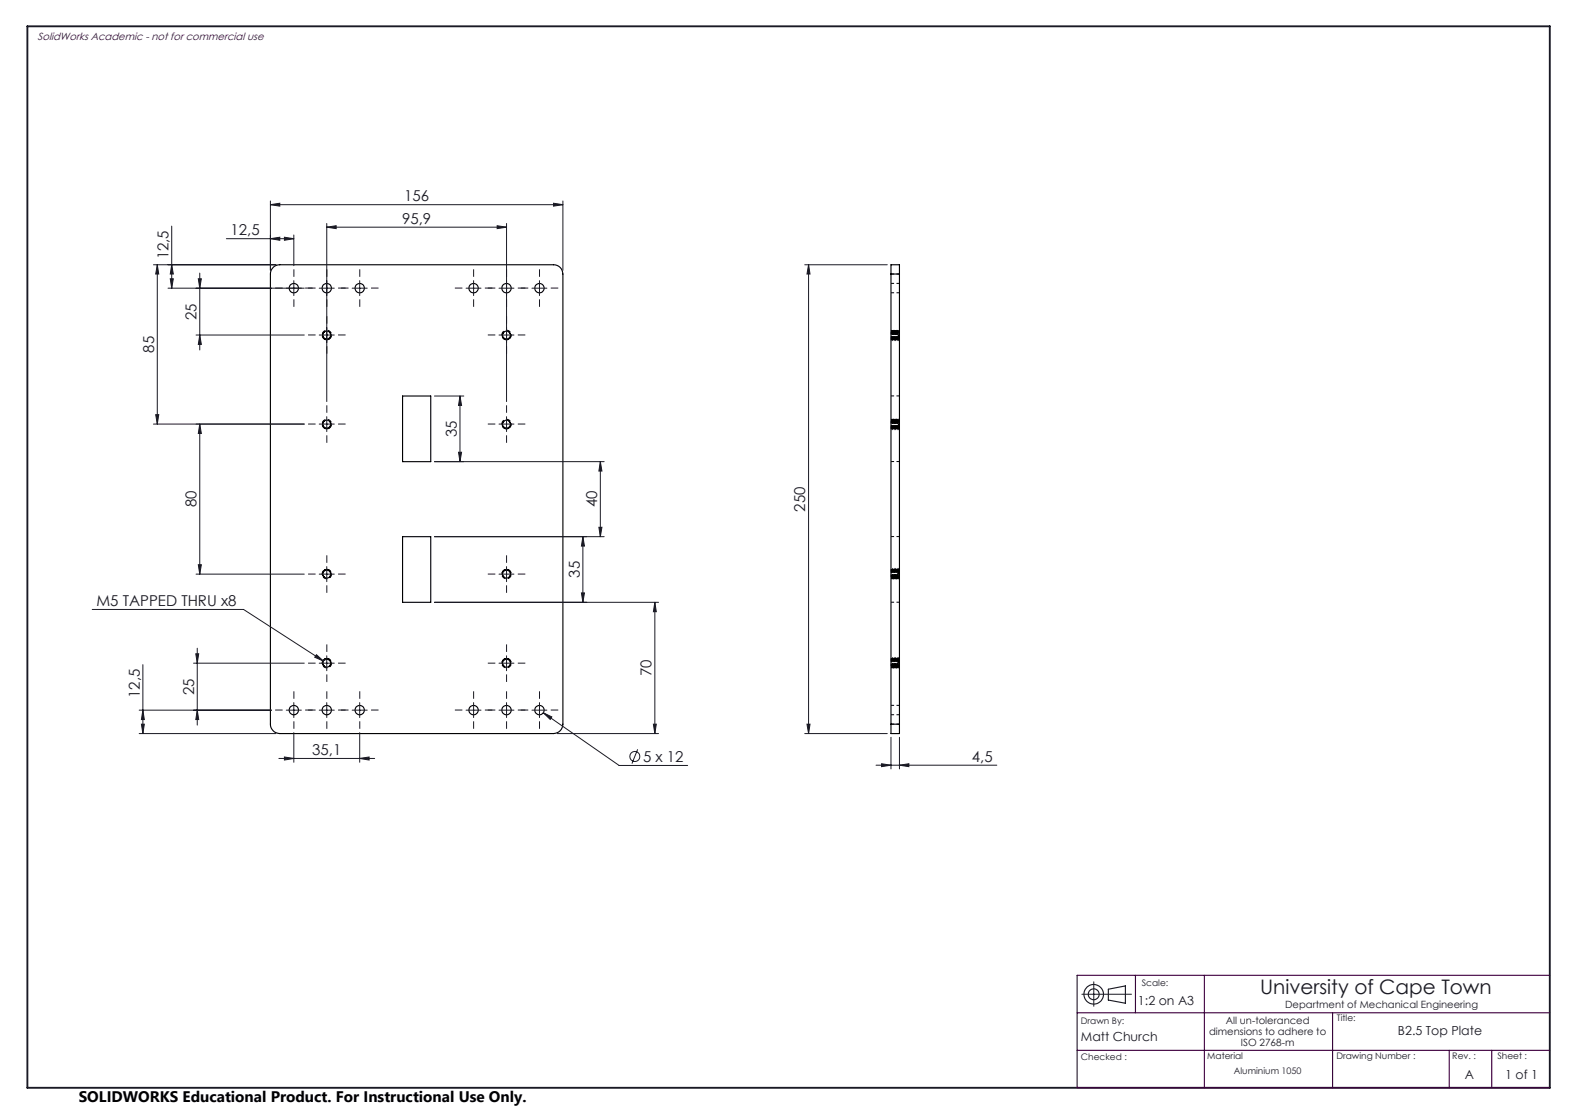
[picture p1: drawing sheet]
<svg xmlns="http://www.w3.org/2000/svg" width="420mm" height="297mm" viewBox="0 0 420 297" stroke-linecap="round" stroke-linejoin="round" font-family="sans-serif">
<g fill="none" stroke="#000" stroke-width=".27" stroke-dasharray="1.3 .6" stroke-linecap="butt">
<path d="M86.8 90.5a1.27 1.27 0 0 1-.7-1.9 1.27 1.27 0 0 1 2-.1 1.27 1.27 0 0 1-.5 2M87.6 90.5h-.2M87.9 88.5v.1M88.2 89.3h.2M133.8 89.3h.2M134.4 88.5l-.1 .1M135.8 88.6l-.3-.3M237.7 90.6l.1-.3M237.7 88.3h-.1M237.7 90.3l-.1 .3M237.8 90.4h.1M237.8 88l-.1 .3"/>
<path d="M237.9 88h-.1M237.9 90.3l.1 .3M238 88.3l-.1-.3M238.1 90.6l.1-.3M238.1 90.6h-.1M238.1 88.3h-.1M238.2 90.4h.1M238.2 88.1l-.2 2.5-.2-2.6M238.2 88l-.1 .3M238.3 88h-.1M238.3 90.3l.1 .3M238.4 88.3l-.1-.3"/>
<path d="M238.5 90.6l.1-.3M238.5 90.6h-.1M238.5 88.3h-.1M238.6 90.4h.1M238.6 88.1l-.2 2.5-.2-2.6M238.6 88l-.1 .3M238.7 88h-.1M238.7 90.3l.1 .3M238.8 88.3l-.1-.3M238.9 90.6l.1-.3M238.9 90.6h-.1M238.9 88.3h-.1"/>
<path d="M239 90.4h.1M239 88.1l-.2 2.5-.2-2.6M239 88l-.1 .3M239.1 88h-.1M239.1 90.3l.1 .3M239.2 88.3l-.1-.3M239.3 90.6l.1-.3M239.3 90.6h-.1M239.3 88.3h-.1M239.4 90.4h.1M239.4 88.1l-.2 2.5-.2-2.6M239.4 88l-.1 .3"/>
<path d="M239.5 88h-.1M239.5 90.3l.1 .3M239.6 89.3h.3M239.6 88.3l-.1-.3M239.7 90.6l.1-.3M239.7 90.6h-.1M239.8 90.4h.1M239.9 89.3l-.1 1.1-.2-2.1M239.9 88.3h-.3M86.8 114.3a1.27 1.27 0 0 1-.7-2 1.27 1.27 0 0 1 2 0 1.27 1.27 0 0 1-.5 1.9M87.6 114.2l-.2 .1M88.2 113.1h.2"/>
<path d="M133.8 113.1h.2M134.4 112.3h-.1M135.8 112.3l-.3-.2M237.7 114.3l.1-.2M237.7 112h-.1M237.8 114.1h.1M237.8 111.8l-.1 .2M237.9 114.1l.1 .2M238 112l-.1-.2M238.1 114.3l.1-.2M238.1 112h-.1M238.2 114.1h.1"/>
<path d="M238.2 111.8l-.1 .2M238.2 111.8l-.2 2.5-.1-2.5M238.3 114.1l.1 .2M238.4 112l-.1-.2M238.5 114.3l.1-.2M238.5 112h-.1M238.6 114.1h.1M238.6 111.8l-.1 .2M238.6 111.8l-.2 2.5-.1-2.5M238.7 114.1l.1 .2M238.8 112l-.1-.2M238.9 114.3l.1-.2"/>
<path d="M238.9 112h-.1M239 114.1h.1M239 111.8l-.1 .2M239 111.8l-.2 2.5-.1-2.5M239.1 114.1l.1 .2M239.2 112l-.1-.2M239.3 114.3l.1-.2M239.3 112h-.1M239.4 114.1h.1M239.4 111.8l-.1 .2M239.4 111.8l-.2 2.5-.1-2.5M239.5 114.1l.1 .2"/>
<path d="M239.6 113.1h.3M239.6 112l-.1-.2M239.7 114.3l.1-.2M239.8 114.1h.1M239.9 113.1l-.1 1-.2-2.1M239.9 112h-.3M86.4 153.8l.3 .2M87.8 153.8h.1M88.4 153.1h-.2M134 153.1h-.2M134.4 153.8h-.1M134.6 151.9l.2-.1"/>
<path d="M135.5 151.8a1.27 1.27 0 0 1 .6 2 1.27 1.27 0 0 1-2 .1 1.27 1.27 0 0 1 .5-2M237.6 154.1h.1M237.7 151.8h-.1M237.7 154.1l.1 .2M237.8 152l-.1-.2M237.9 154.3l.1-.2M237.9 152h-.1M238 154.1h.1M238 151.8l-.1 .2M238.1 151.8h-.1M238.1 154.1l.1 .2M238.2 152l-.1-.2"/>
<path d="M238.2 154.3l-.2-2.5-.1 2.5M238.3 154.3l.1-.2M238.3 152h-.1M238.4 154.1h.1M238.4 151.8l-.1 .2M238.5 151.8h-.1M238.5 154.1l.1 .2M238.6 152l-.1-.2M238.6 154.3l-.2-2.5-.1 2.5M238.7 154.3l.1-.2M238.7 152h-.1M238.8 154.1h.1"/>
<path d="M238.8 151.8l-.1 .2M238.9 151.8h-.1M238.9 154.1l.1 .2M239 152l-.1-.2M239 154.3l-.2-2.5-.1 2.5M239.1 154.3l.1-.2M239.1 152h-.1M239.2 154.1h.1M239.2 151.8l-.1 .2M239.3 151.8h-.1M239.3 154.1l.1 .2M239.4 152l-.1-.2"/>
<path d="M239.4 154.3l-.2-2.5-.1 2.5M239.5 154.3l.1-.2M239.5 152h-.1M239.6 154.1h.3M239.6 153.1l-.1-1.1-.2 2.1M239.6 151.8l-.1 .2M239.7 151.8h-.1M239.8 152l-.1-.2M239.9 153.1l-.1-1.1-.2 2.1M239.9 153.1h-.3M239.9 152h-.1M86.4 177.5l.3 .3"/>
<path d="M87.9 177.6v-.1M88.4 176.8h-.2M134 176.8h-.2M134.4 177.6l-.1-.1M134.6 175.6h.2M135.5 175.6a1.27 1.27 0 0 1 .6 1.9 1.27 1.27 0 0 1-2 .1 1.27 1.27 0 0 1 .5-2M237.6 177.9h.1M237.7 175.5h-.1M237.7 177.8l.1 .3M237.8 175.8l-.1-.3M237.9 178.1l.1-.3M237.9 175.8h-.1"/>
<path d="M238 177.9h.1M238 175.5l-.1 .3M238.1 175.5h-.1M238.1 177.8l.1 .3M238.2 175.8l-.1-.3M238.2 178.1l-.2-2.6-.1 2.6M238.3 178.1l.1-.3M238.3 175.8h-.1M238.4 177.9h.1M238.4 175.5l-.1 .3M238.5 175.5h-.1M238.5 177.8l.1 .3"/>
<path d="M238.6 175.8l-.1-.3M238.6 178.1l-.2-2.6-.1 2.6M238.7 178.1l.1-.3M238.7 175.8h-.1M238.8 177.9h.1M238.8 175.5l-.1 .3M238.9 175.5h-.1M238.9 177.8l.1 .3M239 175.8l-.1-.3M239 178.1l-.2-2.6-.1 2.6M239.1 178.1l.1-.3M239.1 175.8h-.1"/>
<path d="M239.2 177.9h.1M239.2 175.5l-.1 .3M239.3 175.5h-.1M239.3 177.8l.1 .3M239.4 175.8l-.1-.3M239.4 178l-.2-2.5-.1 2.6M239.5 178.1l.1-.3M239.5 175.8h-.1M239.6 177.9h.3M239.6 176.8l-.1-1-.2 2M239.6 175.5l-.1 .3M239.7 175.5h-.1"/>
<path d="M239.8 175.8l-.1-.3M239.9 176.8l-.1-1-.2 2M239.9 176.8h-.3M239.9 175.8h-.1"/>
</g>
<g fill="none" stroke="#000" stroke-width=".27" stroke-dasharray="1.3 .6" stroke-dashoffset=".5" stroke-linecap="butt">
<path d="M237.6 73.1h2.3M237.6 78.1h2.3M239.9 75.6h-2.3M134.6 90.5a1.27 1.27 0 0 0 1.7-1.3 1.27 1.27 0 0 0-1.9-1 1.27 1.27 0 0 0-.1 2.1l.3 .2M237.9 90.3l-.2-2M238.3 90.3l-.2-2M238.7 90.3l-.2-2M239.1 90.3l-.2-2M239.5 90.3l-.2-2M134.6 114.2a1.27 1.27 0 0 0 1.7-1.3 1.27 1.27 0 0 0-1.9-1 1.27 1.27 0 0 0-.1 2.2l.3 .1M237.6 105.6h2.3M237.9 114.1l-.2-2.1"/>
<path d="M238.3 114.1l-.2-2.1M238.7 114.1l-.2-2.1M239.1 114.1l-.2-2.1M239.5 114.1l-.2-2.1M239.6 113.1l-.1 1M237.6 123.1h2.3M87.6 151.9a1.27 1.27 0 0 0-1.7 1.3 1.27 1.27 0 0 0 1.9 1 1.27 1.27 0 0 0 .1-2.2l-.3-.1M237.6 143.1h2.3M87.6 175.6a1.27 1.27 0 0 0-1.7 1.3 1.27 1.27 0 0 0 1.9 1 1.27 1.27 0 0 0 .1-2.1l-.3-.2M237.6 160.6h2.3M237.6 190.6h2.3M239.9 193.1h-2.3"/>
<path d="M239.9 188.1h-2.3"/>
</g>
<g fill="none" stroke="#000" stroke-width=".3">
<path d="M72.8 71.3l.9-.5 .9-.2h73a2.47 2.47 0 0 1 2.5 2.5v120a2.53 2.53 0 0 1-2.5 2.5h-73a2.53 2.53 0 0 1-2.5-2.5v-120a2.32 2.32 0 0 1 .7-1.8zM237.6 73.1v-2.5h2.3v2.5M237.6 73.1h2.3M237.6 73.1v120M239.9 73.1v120M86.4 88.6a1.14 1.14 0 0 0-.1 1.6 1.14 1.14 0 0 0 1.7 0 1.14 1.14 0 0 0-.1-1.6M86.4 88.6a1.05 1.05 0 0 0 0 1.5 1.05 1.05 0 0 0 1.5 0 1.05 1.05 0 0 0 0-1.5M86.4 88.6a1.02 1.02 0 0 1 1.5 0M134.3 88.6a1.14 1.14 0 0 0-.1 1.6 1.14 1.14 0 0 0 1.7 0 1.14 1.14 0 0 0-.1-1.6M134.3 88.6a1.02 1.02 0 0 1 1.5 0M135.8 88.6a1.05 1.05 0 0 1 0 1.5 1.05 1.05 0 0 1-1.4 0 1.05 1.05 0 0 1-.1-1.5M86.4 112.3a1.14 1.14 0 0 0-.1 1.7 1.14 1.14 0 0 0 1.7 0 1.14 1.14 0 0 0-.1-1.7"/>
<path d="M86.4 112.3a1.05 1.05 0 0 0 0 1.5 1.05 1.05 0 0 0 1.4 0 1.05 1.05 0 0 0 .1-1.4M86.4 112.3a1.02 1.02 0 0 1 1.5 0M107.4 105.6h7.5v17.5h-7.5zM134.3 112.3a1.14 1.14 0 0 0-.1 1.7 1.14 1.14 0 0 0 1.7 0 1.14 1.14 0 0 0-.1-1.7M134.3 112.3a1.02 1.02 0 0 1 1.5 0M135.8 112.3a1.05 1.05 0 0 1 0 1.5 1.05 1.05 0 0 1-1.4 0 1.05 1.05 0 0 1-.1-1.4M86.4 153.8a1.14 1.14 0 0 1-.1-1.6 1.14 1.14 0 0 1 1.7 0 1.14 1.14 0 0 1-.1 1.6M86.4 153.8a1.05 1.05 0 0 1 0-1.5 1.05 1.05 0 0 1 1.5 0 1.05 1.05 0 0 1 0 1.5M86.4 153.8a1.07 1.07 0 0 0 1.5 0M87.9 153.8h.1M107.4 143.1h7.5v17.5h-7.5zM134.3 153.8a1.06 1.06 0 0 1 0-1.5 1.06 1.06 0 0 1 1.5 0 1.06 1.06 0 0 1 0 1.5"/>
<path d="M134.3 153.8a1.14 1.14 0 0 1 0-1.6 1.14 1.14 0 0 1 1.6 0 1.14 1.14 0 0 1-.1 1.6M134.3 153.8a1.02 1.02 0 0 0 1.5 0M86.4 177.5a1.14 1.14 0 0 1-.1-1.6 1.14 1.14 0 0 1 1.7 0 1.14 1.14 0 0 1-.1 1.6M86.4 177.5a1.04 1.04 0 0 1 0-1.4 1.04 1.04 0 0 1 1.5 0 1.04 1.04 0 0 1 0 1.4M86.4 177.5a1.02 1.02 0 0 0 1.5 0M87.9 177.5h.1M134.3 177.5a1.05 1.05 0 0 1 0-1.4 1.05 1.05 0 0 1 1.5 0 1.05 1.05 0 0 1 0 1.4M134.3 177.5a1.14 1.14 0 0 1 0-1.6 1.14 1.14 0 0 1 1.6 0 1.14 1.14 0 0 1-.1 1.6M134.3 177.5a1.02 1.02 0 0 0 1.5 0M237.6 193.1v2.5h2.3v-2.5M237.6 193.1h2.3"/>
<circle cx="78.4" cy="76.8" r="1.25"/>
<circle cx="87.2" cy="76.8" r="1.25"/>
<circle cx="95.9" cy="76.8" r="1.25"/>
<circle cx="126.3" cy="76.8" r="1.25"/>
<circle cx="135.1" cy="76.8" r="1.25"/>
<circle cx="143.8" cy="76.8" r="1.25"/>
<circle cx="78.3" cy="189.3" r="1.25"/>
<circle cx="87.1" cy="189.3" r="1.25"/>
<circle cx="95.9" cy="189.3" r="1.25"/>
<circle cx="126.3" cy="189.3" r="1.25"/>
<circle cx="135.1" cy="189.3" r="1.25"/>
<circle cx="143.8" cy="189.3" r="1.25"/>
</g>
<g fill="none" stroke="#000" stroke-width=".27" stroke-dasharray="1.3 .6" stroke-dashoffset=".4" stroke-linecap="butt">
<path d="M237.8 88.1l-.2 2.4M238.4 88.3l-.2 2.1-.2-2.1M238.8 88.3l-.2 2.1-.2-2.1M239.2 88.3l-.2 2.1-.2-2.1M239.6 88.3l-.2 2.1-.2-2.1M237.8 111.8l-.2 2.4M238.4 112l-.2 2.1-.2-2.1M238.8 112l-.2 2.1-.2-2.1M239.2 112l-.2 2.1-.2-2.1M239.6 112l-.2 2.1-.2-2.1M237.8 154.3l-.2-2.4M238.4 154.1l-.2-2.1-.2 2.1"/>
<path d="M238.8 154.1l-.2-2.1-.2 2.1M239.2 154.1l-.2-2.1-.2 2.1M239.6 154.1l-.2-2.1-.2 2.1M237.8 178l-.2-2.4M238.4 177.8l-.2-2-.2 2M238.8 177.8l-.2-2-.2 2M239.2 177.8l-.2-2-.2 2M239.6 177.8l-.2-2-.2 2"/>
</g>
<g fill="none" stroke="#000" stroke-width=".27" stroke-dasharray="1.3 .6" stroke-dashoffset=".6" stroke-linecap="butt">
<path d="M238 88.3l-.2 2.1-.2-1.8M239.7 89.3l-.1 1.3-.2-2.6M238 112l-.2 2.1-.2-1.8M239.7 113.1l-.1 1.2M238 154.1l-.2-2.1-.2 1.8M238 153.8l-.1-1.8-.2 2.1M238.4 153.8l-.1-1.8-.2 2.1M238.8 153.8l-.1-1.8-.2 2.1M239.2 153.8l-.1-1.8-.2 2.1M239.7 153.1l-.1-1.3M239.7 153.1l-.1-1.3-.1 2.5M238 177.8l-.2-2-.2 1.7"/>
<path d="M238 177.5l-.1-1.7-.2 2M238.4 177.5l-.1-1.7-.2 2M238.8 177.5l-.1-1.7-.2 2M239.2 177.5l-.1-1.7-.2 2M239.7 176.8l-.1-1.2"/>
</g>
<g fill="none" stroke="#000" stroke-width=".27" stroke-dasharray="1.3 .6" stroke-dashoffset=".3" stroke-linecap="butt">
<path d="M237.8 111.8l-.2 2.5M238.2 111.8l-.2 2.5M238.6 111.8l-.2 2.5M239 111.8l-.2 2.5M239.4 111.8l-.2 2.5M239.7 114.3l-.2-2.5M237.8 154.3l-.2-2.5M238.2 154.3l-.2-2.5M238.6 154.3l-.2-2.5M239 154.3l-.2-2.5M239.4 154.3l-.2-2.5M237.8 178.1l-.2-2.6"/>
<path d="M238.2 178l-.2-2.4M238.6 178l-.2-2.4M239 178l-.2-2.4M239.4 178l-.2-2.4M239.7 175.5l-.2 2.6"/>
</g>
<path d="M238 88.6l-.1 1.7M238.4 88.6l-.1 1.7M238.8 88.6l-.1 1.7M239.2 88.6l-.1 1.7M238 112.3l-.1 1.8M238.4 112.3l-.1 1.8M238.8 112.3l-.1 1.8M239.2 112.3l-.1 1.8" fill="none" stroke="#000" stroke-width=".27" stroke-dasharray="1.3 .6" stroke-dashoffset=".9" stroke-linecap="butt"/>
<g fill="none" stroke="#191924" stroke-width=".27">
<path d="M72.1 54.6l2.5-.4v.8zM72.1 53.6v18.5M72.1 54.6h78M87.1 59.6v47.5M135.1 59.6v47.5M147.6 54.2l2.5 .4-2.5 .4zM150.1 53.6v18.5M40.9 70.6h32.7M41.9 70.6l.4 2.5h-.8zM41.9 70.6v42.5M44.8 76.8h36.3M45.4 74.3h.8l-.4 2.5z"/>
<path d="M45.8 70.6l.4 2.5h-.8zM45.8 60.3v16.5M52.9 74.3h.8l-.4 2.5zM53.3 72.8v20.5M60.4 63.6h18M72.1 63.6l2.5-.4v.9zM75.8 63.2l2.6 .4-2.6 .5zM78.4 62.6v8.2M78.4 74.8v4M85.1 76.8h4M87.1 60.6l2.5-.4v.8zM87.1 60.6h48"/>
<path d="M93.9 76.8h4M95.9 74.8v4M124.3 76.8h4M126.3 74.8v4M132.6 60.2l2.5 .4-2.5 .4zM133.1 76.8h4M141.9 76.8h3.9M143.9 74.8v4M214.6 70.6h22M215.6 70.6l.4 2.5h-.8zM215.6 70.6v125M52.3 89.3h28.8"/>
<path d="M53.3 89.3l.4 2.5h-.8zM85.1 89.3h4M133.1 89.3h4M40.9 113.1h40.2M41.5 110.6h.8l-.4 2.5zM53.3 113.1l.4 2.5h-.8zM53.3 113.1v40M85.1 113.1h4M87.1 111.1v4M115.9 105.6h7.8M122.7 105.6l.4 2.5h-.8zM122.7 105.6v17.5"/>
<path d="M133.1 113.1h4M135.1 111.1v4M115.9 123.1h45.2M122.3 120.6h.8l-.4 2.5zM160.1 123.1l.4 2.5h-.8zM160.1 123.1v20M52.3 153.1h28.8M52.9 150.6h.8l-.4 2.5zM85.1 153.1h4M87.1 151.1v4M115.9 143.1h45.2M133.1 153.1h4"/>
<path d="M135.1 151.1v4M155 158.1h.9l-.5 2.5zM155.4 143.1l.5 2.5h-.9zM155.4 143.1v17.5M159.7 140.6h.8l-.4 2.5zM24.6 162.5h40.3l21.4 13.7M38.1 177.2v18.4M51.6 176.8h29.5M52.2 174.3h.8l-.4 2.5zM52.6 172.8v20.5M84.4 174.6l1.9 1.6-2.4-1zM85.1 176.8h4"/>
<path d="M86.9 175.8l-.5 .3-.3 .7M87.1 174.8v4M115.9 160.6h59.7M133.1 176.8h4M135.1 174.8v4M174.6 160.6l.4 2.5h-.8zM174.6 160.6v35M37.1 189.3h35.3M37.1 195.6h36.5M37.7 193.1h.8l-.4 2.5zM38.1 189.3l.4 2.5h-.8zM52.6 189.3l.4 2.5h-.8z"/>
<path d="M76.3 189.3h4.1M78.4 187.3v4M78.4 195.3v7.9M85.1 189.3h4M87.1 187.3v4M93.9 189.3h4M95.9 187.3v4M95.9 195.3v7.9M124.3 189.3h4M126.3 187.3v4M133.1 189.3h4M135.1 187.3v4"/>
<path d="M141.9 189.3h3.9M143.9 187.3v4M144.9 190l2.2 1.1-.4 .7zM144.9 190l20.2 14.1h18.3M148.6 195.6h27M170 199.8l-1.5 3.8M174.2 193.1h.8l-.4 2.5zM214.6 195.6h22M215.2 193.1h.8l-.4 2.5zM237.6 196.6v8.4M239.9 196.6v8.4M74.4 202.2h25.5"/>
<path d="M75.8 201.8l2.6 .4-2.6 .4zM95.9 202.2l2.5-.4v.8zM233.6 204h32.2M235.1 203.6l2.5 .4-2.5 .4zM239.9 204l2.5-.4v.8zM288.5 265.1h13.2M291.7 261.8v6.5"/>
<circle cx="169.3" cy="201.7" r="1.33"/>
</g>
<g fill="none" stroke="#191924" stroke-width=".3">
<path d="M295.6 263.7l4.5-.8v4.6l-4.5-.9z"/>
<circle cx="291.6" cy="265.1" r="2.61"/>
<circle cx="291.7" cy="265.1" r="1.45"/>
</g>
<g fill="none" stroke="#191924" stroke-width=".27" stroke-dasharray="15.2 1.3 1.3 1.3" stroke-linecap="butt">
<path d="M75.4 76.8h-2M78.4 73.8v-2M78.4 79.8v2M81.4 76.8h2M84.2 76.8h-2M87.2 73.8v-2M87.2 79.8v2M90.2 76.8h2M92.9 76.8h-2M95.9 73.8v-2M95.9 79.8v2M98.9 76.8h2"/>
<path d="M123.3 76.8h-2M126.3 73.8v-2M126.3 79.8v2M129.3 76.8h2M132.1 76.8h-2M135.1 73.8v-2M135.1 79.8v2M138.1 76.8h2M140.9 76.8h-2M143.9 73.8v-2M143.9 79.8v2M146.9 76.8h2"/>
<path d="M84.2 89.3h-2M87.2 86.3v-2M87.2 92.3v2M90.2 89.3h2M132.1 89.3h-2M135.1 86.3v-2M135.1 92.3v2M138.1 89.3h2M84.2 113.1h-2M87.2 110.1v-2M87.2 116.1v2M90.2 113.1h2"/>
<path d="M132.1 113.1h-2M135.1 110.1v-2M135.1 116.1v2M138.1 113.1h2M84.2 153.1h-2M87.2 150.1v-2M87.2 156.1v2M90.2 153.1h2M132.1 153.1h-2M135.1 150.1v-2M135.1 156.1v2M138.1 153.1h2"/>
<path d="M84.2 176.8h-2M87.2 173.8v-2M87.2 179.8v2M90.2 176.8h2M132.1 176.8h-2M135.1 173.8v-2M135.1 179.8v2M138.1 176.8h2M75.4 189.3h-2M78.4 186.3v-2M78.4 192.3v2M81.4 189.3h2"/>
<path d="M84.2 189.3h-2M87.2 186.3v-2M87.2 192.3v2M90.2 189.3h2M92.9 189.3h-2M95.9 186.3v-2M95.9 192.3v2M98.9 189.3h2M123.3 189.3h-2M126.3 186.3v-2M126.3 192.3v2M129.3 189.3h2"/>
<path d="M132.1 189.3h-2M135.1 186.3v-2M135.1 192.3v2M138.1 189.3h2M140.9 189.3h-2M143.9 186.3v-2M143.9 192.3v2M146.9 189.3h2"/>
</g>
<path d="M7.3 7h406v283h-406z" fill="none" stroke="#191924" stroke-width=".5"/>
<path d="M287.2 270h126.1M302.8 260v10M321.2 260v30M355.4 270v20M413.3 260h-126.1v30h126.1M287.2 280h126.1M386.5 280v10M397.8 280v10" fill="none" stroke="#400040" stroke-width=".3"/>
<g fill="#191924">
<path d="M239.9 204l2.5-.4v.8zM235.1 203.6l2.5 .4-2.5 .4z"/>
<path d="M84.4 174.6l-.5 .6 2.4 1zM144.9 190l1.8 1.8 .4-.7zM87.1 60.6l2.5-.4v.8zM132.6 60.2l2.5 .4-2.5 .4zM75.8 201.8l2.6 .4-2.6 .4zM95.9 202.2l2.5-.4v.8z"/>
<path d="M75.8 63.2l2.6 .4-2.6 .5zM72.1 63.6l2.5-.4v.9z"/>
<path d="M159.7 140.6h.8l-.4 2.5zM160.1 123.1l.4 2.5h-.8zM45.4 74.3h.8l-.4 2.5zM45.8 70.6l.4 2.5h-.8zM53.3 89.3l.4 2.5h-.8zM52.9 74.3h.8l-.4 2.5zM41.5 110.6h.8l-.4 2.5zM41.9 70.6l.4 2.5h-.8z"/>
<path d="M122.7 105.6l.4 2.5h-.8zM122.3 120.6h.8l-.4 2.5zM155.4 143.1l.5 2.5h-.9zM155 158.1h.9l-.5 2.5zM38.1 189.3l.4 2.5h-.8zM37.7 193.1h.8l-.4 2.5zM52.2 174.3h.8l-.4 2.5zM52.6 189.3l.4 2.5h-.8zM174.6 160.6l.4 2.5h-.8zM174.2 193.1h.8l-.4 2.5zM53.3 113.1l.4 2.5h-.8zM52.9 150.6h.8l-.4 2.5zM215.6 70.6l.4 2.5h-.8zM215.2 193.1h.8l-.4 2.5z"/>
<path d="M72.1 54.6l2.5-.4v.8zM147.6 54.2l2.5 .4-2.5 .4z"/>
</g>
<text font-size="5.3" fill="#191924" x="336" y="265.1">University of Cape Town</text>
<text font-size="4.1" x="21" y="293.7">SOLIDWORKS Educational Product. For Instructional Use Only.</text>
<g font-size="4" fill="#191924">
<text x="107.8" y="53.7">156</text>
<text x="107.2" y="59.7">95,9</text>
<text x="61.5" y="62.8">12,5</text>
<text x="45" y="69.1" transform="rotate(-90 45 69.1)">12,5</text>
<text x="52.4" y="85.3" transform="rotate(-90 52.4 85.3)">25</text>
<text x="41.1" y="94" transform="rotate(-90 41.1 94)">85</text>
<text x="121.8" y="116.5" transform="rotate(-90 121.8 116.5)">35</text>
<text x="52.4" y="135.3" transform="rotate(-90 52.4 135.3)">80</text>
<text x="159.3" y="135.3" transform="rotate(-90 159.3 135.3)">40</text>
<text x="214.8" y="136.4" transform="rotate(-90 214.8 136.4)">250</text>
<text x="154.6" y="154" transform="rotate(-90 154.6 154)">35</text>
<text x="25.7" y="161.6">M5 TAPPED THRU x8</text>
<text x="51.7" y="185.3" transform="rotate(-90 51.7 185.3)">25</text>
<text x="173.8" y="180.3" transform="rotate(-90 173.8 180.3)">70</text>
<text x="37.3" y="186" transform="rotate(-90 37.3 186)">12,5</text>
<text x="83.3" y="201.3">35,1</text>
<text x="171.5" y="203.1">5 x 12</text>
<text x="259.2" y="203.1">4,5</text>
</g>
<g font-size="3.3" fill="#191924">
<text x="303.5" y="267.8">1:2 on A3</text>
<text x="372.8" y="275.9">B2.5 Top Plate</text>
<text x="288.2" y="277.6">Matt Church</text>
<text x="390.6" y="287.6">A</text>
<text x="401.4" y="287.6">1 of 1</text>
</g>
<text font-size="2.8" fill="#400040" x="10" y="10.5">SolidWorks Academic - not for commercial use</text>
<g font-size="2.7" fill="#191924">
<text x="342.7" y="268.7">Department of Mechanical Engineering</text>
<text x="322.4" y="275.9">dimensions to adhere to</text>
<text x="326.9" y="272.9">All un-toleranced</text>
<text x="330.9" y="278.9">ISO 2768-m</text>
</g>
<g font-size="2.4" fill="#191924">
<text x="304.5" y="262.8">Scale:</text>
<text x="288.2" y="272.9">Drawn By:</text>
<text x="356.5" y="272.3">Title:</text>
<text x="288.2" y="282.6">Checked :</text>
<text x="322" y="282.4">Material</text>
<text x="329" y="286.2">Aluminium 1050</text>
<text x="356.4" y="282.4">Drawing Number :</text>
<text x="387.3" y="282.4">Rev. :</text>
<text x="399.3" y="282.3">Sheet :</text>
</g>
</svg>
